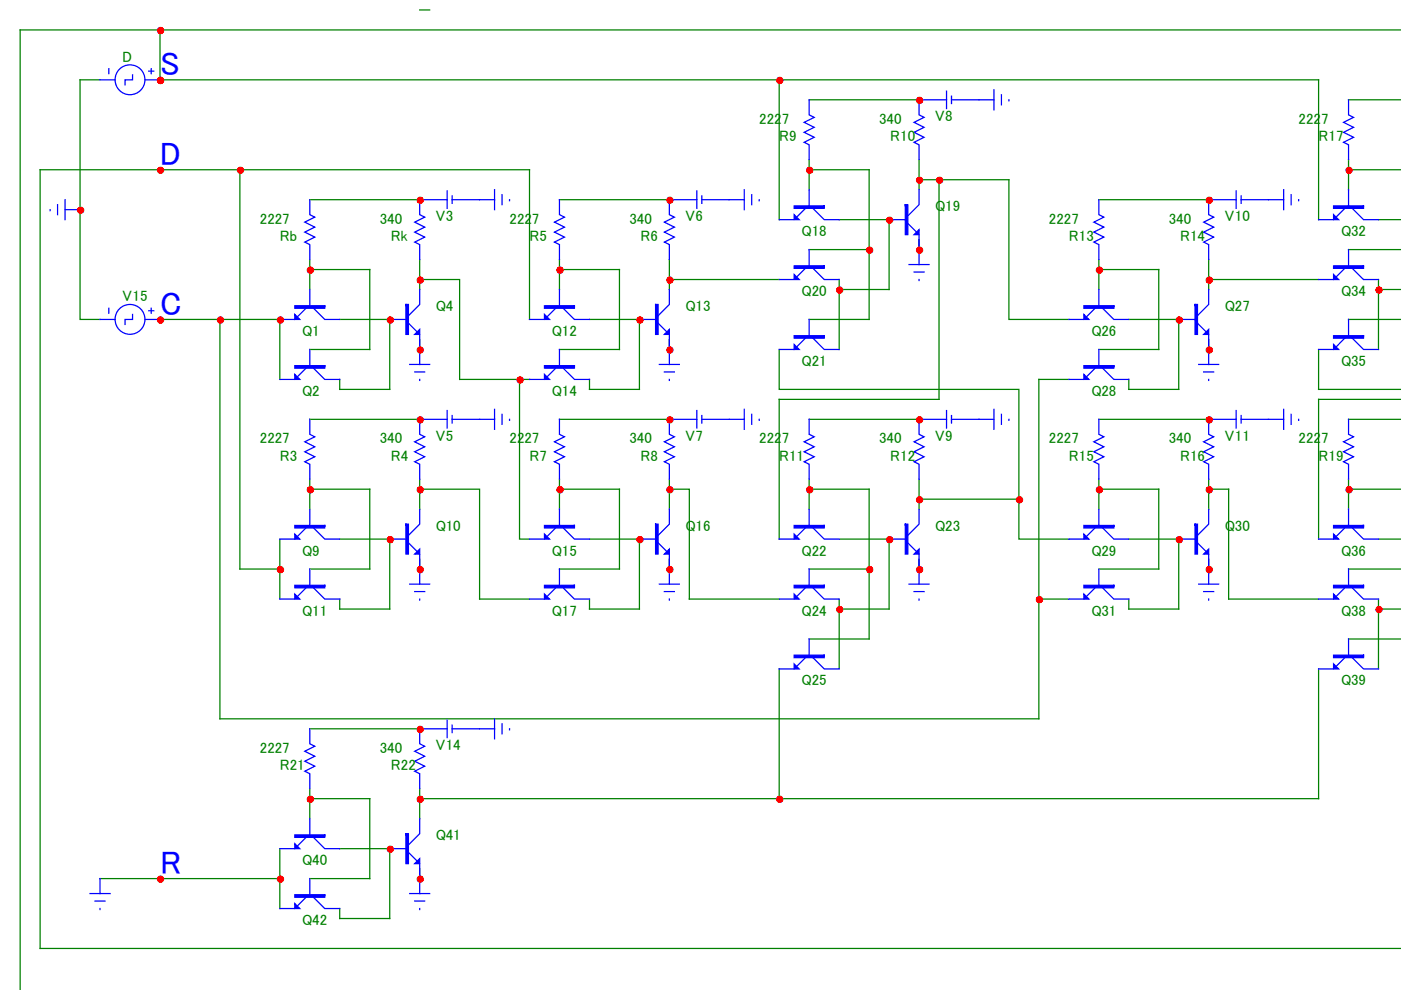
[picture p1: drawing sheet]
<svg xmlns="http://www.w3.org/2000/svg" width="297mm" height="210mm" viewBox="0 0 297 210" stroke-linecap="round" stroke-linejoin="round" font-family="sans-serif">
<g fill="none" stroke="#008000" stroke-width=".26">
<path d="M21.2 16.9h-4.2v50.9h4.2M33.9 6.3v10.6h245.7v29.7M89 2.1h2.1M165.2 16.9v29.7M297.1 6.3h-292.8v203.7M50.9 36h61.4v31.8M171.6 36h12.7v16.9M171.6 33.9v6.3M171.6 21.2h23.3M194.9 38.1h19v29.7h12.7M194.9 33.9v6.3M199.1 38.1v46.6h-33.9v29.6"/>
<path d="M285.9 36h11.2M285.9 21.2h11.2M285.9 33.9v6.3M65.7 55.1v6.3M65.7 57.2h12.7v16.9h-12.7M65.7 42.4h23.3M89 55.1v6.3M89 59.3h8.4v21.2h12.7v33.8h2.2M118.6 57.2h12.7v16.9h-12.7M118.6 42.4h23.3M118.6 55.1v6.3M141.9 55.1v6.3"/>
<path d="M141.9 59.3h23.3M171.6 52.9h12.7v14.9h-12.7M177.9 46.6h10.6v14.8h-10.6M177.9 59.3v14.8M194.9 50.8v2.1M233 57.2h12.7v16.9h-12.7M233 42.4h23.3M233 55.1v6.3M256.3 59.3h23.3M256.3 55.1v6.3M285.9 52.9h11.2M292.3 46.6h4.8"/>
<path d="M292.3 59.3v14.8M33.9 67.8h25.4v12.7M46.6 67.8v84.7h173.7v-72h6.3M72 67.8h10.6v14.8h-10.6v-2.1M89 72v2.1M125 67.8h10.6v14.8h-10.6v-2.1M141.9 72v2.1M165.2 74.1v8.5h50.8v23.3M239.3 67.8h10.6v14.8h-10.6v-2.1M256.3 72v2.1M279.6 74.1v8.5h17.5M285.9 67.8h11.2"/>
<path d="M292.3 61.4h4.8M65.7 88.9h23.3M110.1 80.5h2.2M118.6 88.9h23.3M171.6 88.9h23.3M233 88.9h23.3M285.9 88.9h11.2M297.1 84.7h-17.5v29.6M59.3 114.3v6.4M65.7 101.6v6.4M65.7 103.8h12.7v16.9h-12.7M72 114.3h10.6v14.9h-10.6v-2.1"/>
<path d="M89 101.6v6.4M89 118.6v2.1M89 103.8h12.7v23.3h10.6M118.6 103.8h12.7v16.9h-12.7M118.6 101.6v6.4M125 114.3h10.6v14.9h-10.6v-2.1M141.9 103.8h4.3v23.3h19M141.9 101.6v6.4M141.9 118.6v2.1M171.6 103.8h12.7v16.9M171.6 101.6v6.4M177.9 114.3h10.6v14.9h-10.6"/>
<path d="M194.9 101.6v4.3h21.1M194.9 105.9v2.1M194.9 118.6v2.1M216 105.9v8.4h10.6M233 103.8h12.7v16.9h-12.7M233 101.6v6.4M239.3 114.3h10.6v14.9h-10.6v-2.1M256.3 101.6v2.2h4.2v23.3h19.1M256.3 103.8v4.2M256.3 118.6v2.1M285.9 103.8h11.2M285.9 101.6v6.4"/>
<path d="M292.3 114.3h4.8M59.3 127.1v-6.4h-8.4v-84.7h-42.4v165.2h288.6M171.6 120.7h12.7v14.8h-12.7M177.9 127.1v14.8M220.3 127.1h6.3M285.9 120.7h11.2M285.9 135.5h11.2M292.3 129.2h4.8M292.3 127.1v14.8M65.7 154.6h23.3M165.2 141.9v27.5M279.6 141.9v27.5h-114.4"/>
<path d="M65.7 167.3v6.4M65.7 169.4h12.7v17h-12.7M89 167.3v2.1h76.2M89 169.4v4.3M21.2 186.4h38.1M59.3 180v12.7M72 180h10.6v14.8h-10.6v-2.1M89 184.2v2.2"/>
</g>
<g fill="none" stroke="#00f" stroke-width=".26">
<path d="M21.2 16.9h3.2M23.1 14.6v1M28.1 15.9v1h-1.6v1.1M30.8 16.9h3.1M31.5 15.1h1.1M32.1 14.6v1M200.7 19.3v3.7M210.7 19v4.3M171.6 21.2v3.2l1 .5-2.1 1.1 2.1 1-2.1 1.1 2.1 1-2.1 1.1 1.1 .5v3.2M200.7 21.2h-5.8v3.2l1 .5-2.1 1.1 2.1 1-2.1 1.1 2.1 1-2.1 1.1 1.1 .5v3.2M201.7 21.2h9M201.7 20.4v1.6"/>
<path d="M212.3 20.1v2.1M213.9 21.2h.1M285.9 21.2v3.2l1.1 .5-2.1 1.1 2.1 1-2.1 1.1 2.1 1-2.1 1.1 1 .5v3.2M10.6 44.5h.1M12.2 43.4v2.1M13.8 44.5h3.2M13.8 42.4v4.2M65.7 42.4v3.1l1 .6-2.1 1 2.1 1.1-2.1 1 2.1 1.1-2.1 1.1 1.1 .5v3.2M94.8 42.4h-5.8v3.1l1 .6-2.1 1 2.1 1.1-2.1 1 2.1 1.1-2.1 1.1 1.1 .5v3.2M94.8 40.5v3.7M95.9 42.4h9M95.9 41.6v1.5"/>
<path d="M104.9 40.2v4.3M106.4 41.3v2.1M108 42.4h.1M118.6 42.4v3.1l1.1 .6-2.1 1 2.1 1.1-2.1 1 2.1 1.1-2.1 1.1 1 .5v3.2M147.7 42.4h-5.8v3.1l1.1 .6-2.1 1 2.1 1.1-2.1 1 2.1 1.1-2.1 1.1 1 .5v3.2M147.7 40.5v3.7M148.8 42.4h9M148.8 41.6v1.5M157.8 40.2v4.3M159.4 41.3v2.1M161 42.4h.1M171 43.9l-2.6 2.7h-3.2"/>
<path d="M171 56.6l-2.6 2.7h-3.2M171.6 40.2v3.5M171.6 52.9v3.5M172.1 43.9l2.6 2.7h3.2M172.1 56.6l2.6 2.7h3.2M188.5 46.6h3.4M192.2 47.1l2.7 2.7v6.3M192.7 56.1h4.3M193.8 57.7h2.1M194.9 40.2v3.2l-2.7 2.7M194.9 59.3h.1M233 42.4v3.1l1 .6-2.1 1 2.1 1.1-2.1 1 2.1 1.1-2.1 1.1 1.1 .5v3.2"/>
<path d="M262.1 42.4h-5.8v3.1l1 .6-2.1 1 2.1 1.1-2.1 1 2.1 1.1-2.1 1.1 1.1 .5v3.2M262.1 40.5v3.7M263.1 42.4h9.1M263.1 41.6v1.5M272.2 40.2v4.3M273.7 41.3v2.1M275.3 42.4h.1M285.4 43.9l-2.7 2.7h-3.1M285.4 56.6l-2.7 2.7h-3.1M285.9 40.2v3.5M285.9 52.9v3.5M286.4 43.9l2.7 2.7h3.2"/>
<path d="M286.4 56.6l2.7 2.7h3.2M21.2 67.8h3.2M23.1 65.4v1M28.1 66.7v1.1h-1.6v1M30.8 67.8h3.1M31.5 65.9h1.1M32.1 65.4v1M65.1 65.1l-2.6 2.7h-3.2M65.1 77.8l-2.6 2.7h-3.2M65.7 61.4v3.5M65.7 74.1v3.5M66.2 65.1l2.7 2.7h3.1"/>
<path d="M66.2 77.8l2.7 2.7h3.1M82.6 67.8h3.5M86.3 68.3l2.7 2.6v6.4M86.9 77.3h4.2M87.9 78.9h2.1M89 61.4v3.2l-2.7 2.6M118.1 65.1l-2.7 2.7h-3.1M118.1 77.8l-2.7 2.7h-3.1M118.6 61.4v3.5M118.6 74.1v3.5M119.1 65.1l2.7 2.7h3.2M119.1 77.8l2.7 2.7h3.2"/>
<path d="M135.6 67.8h3.4M139.3 68.3l2.6 2.6v6.4M139.8 77.3h4.2M140.9 78.9h2.1M141.9 61.4v3.2l-2.6 2.6M171 71.5l-2.6 2.6h-3.2M171.6 67.8v3.4M172.1 71.5l2.6 2.6h3.2M232.4 65.1l-2.6 2.7h-3.2M232.4 77.8l-2.6 2.7h-3.2M233 61.4v3.5M233 74.1v3.5"/>
<path d="M233.5 65.1l2.7 2.7h3.1M233.5 77.8l2.7 2.7h3.1M249.9 67.8h3.5M253.6 68.3l2.7 2.6v6.4M254.1 77.3h4.3M255.2 78.9h2.1M256.3 61.4v3.2l-2.7 2.6M285.4 71.5l-2.7 2.6h-3.1M285.9 67.8v3.4M286.4 71.5l2.7 2.6h3.2M65.7 88.9v3.2l1 .5-2.1 1.1 2.1 1.1-2.1 1 2.1 1.1-2.1 1 1.1 .6v3.1M89 80.5h.1"/>
<path d="M94.8 88.9h-5.8v3.2l1 .5-2.1 1.1 2.1 1.1-2.1 1 2.1 1.1-2.1 1 1.1 .6v3.1M94.8 87.1v3.7M95.9 88.1v1.6M95.9 88.9h9M104.9 86.8v4.3M106.4 87.9v2.1M108 88.9h.1M118.6 88.9v3.2l1.1 .5-2.1 1.1 2.1 1.1-2.1 1 2.1 1.1-2.1 1 1 .6v3.1M141.9 80.5h.1M147.7 88.9h-5.8v3.2l1.1 .5-2.1 1.1 2.1 1.1-2.1 1 2.1 1.1-2.1 1 1 .6v3.1M147.7 87.1v3.7M148.8 88.9h9"/>
<path d="M148.8 88.1v1.6M157.8 86.8v4.3M159.4 87.9v2.1M161 88.9h.1M171.6 88.9v3.2l1 .5-2.1 1.1 2.1 1.1-2.1 1 2.1 1.1-2.1 1 1.1 .6v3.1M200.7 88.9h-5.8v3.2l1 .5-2.1 1.1 2.1 1.1-2.1 1 2.1 1.1-2.1 1 1.1 .6v3.1M200.7 87.1v3.7M201.7 88.9h9M201.7 88.1v1.6M210.7 86.8v4.3M212.3 87.9v2.1M213.9 88.9h.1"/>
<path d="M233 88.9v3.2l1 .5-2.1 1.1 2.1 1.1-2.1 1 2.1 1.1-2.1 1 1.1 .6v3.1M256.3 80.5h.1M262.1 88.9h-5.8v3.2l1 .5-2.1 1.1 2.1 1.1-2.1 1 2.1 1.1-2.1 1 1.1 .6v3.1M262.1 87.1v3.7M263.1 88.9h9.1M263.1 88.1v1.6M272.2 86.8v4.3M273.7 87.9v2.1M275.3 88.9h.1M285.9 88.9v3.2l1.1 .5-2.1 1.1 2.1 1.1-2.1 1 2.1 1.1-2.1 1 1 .6v3.1M65.1 111.7l-2.6 2.6h-3.2M65.7 108v3.4"/>
<path d="M66.2 111.7l2.7 2.6h3.1M82.6 114.3h3.5M86.3 114.9l2.7 2.6v6.4M89 108v3.2l-2.7 2.6M118.1 111.7l-2.7 2.6h-3.1M118.6 108v3.4M119.1 111.7l2.7 2.6h3.2M135.6 114.3h3.4M139.3 114.9l2.6 2.6v6.4M141.9 108v3.2l-2.6 2.6M171 111.7l-2.6 2.6h-3.2M171.6 108v3.4"/>
<path d="M172.1 111.7l2.6 2.6h3.2M188.5 114.3h3.4M192.2 114.9l2.7 2.6v6.4M194.9 108v3.2l-2.7 2.6M232.4 111.7l-2.6 2.6h-3.2M233 108v3.4M233.5 111.7l2.7 2.6h3.1M249.9 114.3h3.5M253.6 114.9l2.7 2.6v6.4M256.3 108v3.2l-2.7 2.6M285.4 111.7l-2.7 2.6h-3.1M285.9 108v3.4"/>
<path d="M286.4 111.7l2.7 2.6h3.2M65.1 124.4l-2.6 2.7h-3.2M65.7 120.7v3.4M66.2 124.4l2.7 2.7h3.1M86.9 123.9h4.2M87.9 125.5h2.1M89 127.1h.1M118.1 124.4l-2.7 2.7h-3.1M118.6 120.7v3.4M119.1 124.4l2.7 2.7h3.2M139.8 123.9h4.2M140.9 125.5h2.1"/>
<path d="M141.9 127.1h.1M171 124.4l-2.6 2.7h-3.2M171 139.2l-2.6 2.7h-3.2M171.6 120.7v3.4M171.6 135.5v3.5M172.1 124.4l2.6 2.7h3.2M172.1 139.2l2.6 2.7h3.2M192.7 123.9h4.3M193.8 125.5h2.1M194.9 127.1h.1M232.4 124.4l-2.6 2.7h-3.2M233 120.7v3.4"/>
<path d="M233.5 124.4l2.7 2.7h3.1M254.1 123.9h4.3M255.2 125.5h2.1M256.3 127.1h.1M285.4 124.4l-2.7 2.7h-3.1M285.4 139.2l-2.7 2.7h-3.1M285.9 120.7v3.4M285.9 135.5v3.5M286.4 124.4l2.7 2.7h3.2M286.4 139.2l2.7 2.7h3.2M65.7 154.6v3.2l1 .5-2.1 1 2.1 1.1-2.1 1.1 2.1 1-2.1 1.1 1.1 .5v3.2M94.8 154.6h-5.8v3.2l1 .5-2.1 1 2.1 1.1-2.1 1.1 2.1 1-2.1 1.1 1.1 .5v3.2"/>
<path d="M94.8 152.7v3.7M95.9 153.8v1.6M95.9 154.6h9M104.9 152.5v4.2M106.4 153.5v2.1M108 154.6h.1M65.1 177.4l-2.6 2.6h-3.2M65.7 173.7v3.4M66.2 177.4l2.7 2.6h3.1M89 173.7v3.1l-2.7 2.7M19.1 189.5h4.2M20.1 191.1h2.2"/>
<path d="M21.2 192.7h.1M21.2 186.4v3.1M65.1 190.1l-2.6 2.6h-3.2M65.7 186.4v3.4M66.2 190.1l2.7 2.6h3.1M82.6 180h3.5M86.3 180.5l2.7 2.7v6.3M86.9 189.5h4.2M87.9 191.1h2.1M89 192.7h.1"/>
<circle cx="27.6" cy="16.9" r="3.2"/>
<circle cx="27.6" cy="67.7" r="3.2"/>
</g>
<g fill="#00f" stroke="#00f" stroke-width=".26">
<path d="M62.5 64.9v.5h6.4v-.5z" fill-rule="evenodd"/>
<path d="M62.5 66.7l1.1 1.1h-1.1z" fill-rule="evenodd"/>
<path d="M86.1 64.6h.5v6.3h-.5z" fill-rule="evenodd"/>
<path d="M89 69.9v1h-1.1z" fill-rule="evenodd"/>
<path d="M62.5 77.6v.5h6.4v-.5z" fill-rule="evenodd"/>
<path d="M62.5 79.4l1.1 1.1h-1.1z" fill-rule="evenodd"/>
<path d="M62.5 111.4v.6h6.4v-.6z" fill-rule="evenodd"/>
<path d="M62.5 113.3l1.1 1h-1.1z" fill-rule="evenodd"/>
<path d="M86.1 111.2h.5v6.3h-.5z" fill-rule="evenodd"/>
<path d="M89 116.5v1h-1.1z" fill-rule="evenodd"/>
<path d="M62.5 124.1v.6h6.4v-.6z" fill-rule="evenodd"/>
<path d="M62.5 126l1.1 1.1h-1.1z" fill-rule="evenodd"/>
<path d="M115.4 64.9v.5h6.4v-.5z" fill-rule="evenodd"/>
<path d="M115.4 66.7l1.1 1.1h-1.1z" fill-rule="evenodd"/>
<path d="M139 64.6h.5v6.3h-.5z" fill-rule="evenodd"/>
<path d="M141.9 69.9v1h-1z" fill-rule="evenodd"/>
<path d="M115.4 77.6v.5h6.4v-.5z" fill-rule="evenodd"/>
<path d="M115.4 79.4l1.1 1.1h-1.1z" fill-rule="evenodd"/>
<path d="M115.4 111.4v.6h6.4v-.6z" fill-rule="evenodd"/>
<path d="M115.4 113.3l1.1 1h-1.1z" fill-rule="evenodd"/>
<path d="M139 111.2h.5v6.3h-.5z" fill-rule="evenodd"/>
<path d="M141.9 116.5v1h-1z" fill-rule="evenodd"/>
<path d="M115.4 124.1v.6h6.4v-.6z" fill-rule="evenodd"/>
<path d="M115.4 126l1.1 1.1h-1.1z" fill-rule="evenodd"/>
<path d="M168.4 43.7v.5h6.3v-.5z" fill-rule="evenodd"/>
<path d="M168.4 45.5l1 1.1h-1z" fill-rule="evenodd"/>
<path d="M191.9 43.4h.6v6.4h-.6z" fill-rule="evenodd"/>
<path d="M193.8 49.8l1.1-1.1v1.1z" fill-rule="evenodd"/>
<path d="M168.4 56.4v.5h6.3v-.5z" fill-rule="evenodd"/>
<path d="M168.4 58.2l1 1.1h-1z" fill-rule="evenodd"/>
<path d="M168.4 71.2v.5h6.3v-.5z" fill-rule="evenodd"/>
<path d="M168.4 73.1l1 1h-1z" fill-rule="evenodd"/>
<path d="M168.4 111.4v.6h6.3v-.6z" fill-rule="evenodd"/>
<path d="M168.4 113.3l1 1h-1z" fill-rule="evenodd"/>
<path d="M191.9 111.2h.6v6.3h-.6z" fill-rule="evenodd"/>
<path d="M194.9 116.5v1h-1.1z" fill-rule="evenodd"/>
<path d="M168.4 124.1v.6h6.3v-.6z" fill-rule="evenodd"/>
<path d="M168.4 126l1 1.1h-1z" fill-rule="evenodd"/>
<path d="M168.4 139v.5h6.3v-.5z" fill-rule="evenodd"/>
<path d="M168.4 140.8l1 1.1h-1z" fill-rule="evenodd"/>
<path d="M229.8 64.9v.5h6.4v-.5z" fill-rule="evenodd"/>
<path d="M229.8 66.7l1.1 1.1h-1.1z" fill-rule="evenodd"/>
<path d="M253.4 64.6h.5v6.3h-.5z" fill-rule="evenodd"/>
<path d="M256.3 69.9v1h-1.1z" fill-rule="evenodd"/>
<path d="M229.8 77.6v.5h6.4v-.5z" fill-rule="evenodd"/>
<path d="M229.8 79.4l1.1 1.1h-1.1z" fill-rule="evenodd"/>
<path d="M229.8 111.4v.6h6.4v-.6z" fill-rule="evenodd"/>
<path d="M229.8 113.3l1.1 1h-1.1z" fill-rule="evenodd"/>
<path d="M253.4 111.2h.5v6.3h-.5z" fill-rule="evenodd"/>
<path d="M256.3 116.5v1h-1.1z" fill-rule="evenodd"/>
<path d="M229.8 124.1v.6h6.4v-.6z" fill-rule="evenodd"/>
<path d="M229.8 126l1.1 1.1h-1.1z" fill-rule="evenodd"/>
<path d="M282.7 43.7v.5h6.4v-.5z" fill-rule="evenodd"/>
<path d="M282.7 45.5l1.1 1.1h-1.1z" fill-rule="evenodd"/>
<path d="M282.7 56.4v.5h6.4v-.5z" fill-rule="evenodd"/>
<path d="M282.7 58.2l1.1 1.1h-1.1z" fill-rule="evenodd"/>
<path d="M282.7 71.2v.5h6.4v-.5z" fill-rule="evenodd"/>
<path d="M282.7 73.1l1.1 1h-1.1z" fill-rule="evenodd"/>
<path d="M282.7 111.4v.6h6.4v-.6z" fill-rule="evenodd"/>
<path d="M282.7 113.3l1.1 1h-1.1z" fill-rule="evenodd"/>
<path d="M282.7 124.1v.6h6.4v-.6z" fill-rule="evenodd"/>
<path d="M282.7 126l1.1 1.1h-1.1z" fill-rule="evenodd"/>
<path d="M282.7 139v.5h6.4v-.5z" fill-rule="evenodd"/>
<path d="M282.7 140.8l1.1 1.1h-1.1z" fill-rule="evenodd"/>
<path d="M62.5 177.1v.5h6.4v-.5z" fill-rule="evenodd"/>
<path d="M62.5 178.9l1.1 1.1h-1.1z" fill-rule="evenodd"/>
<path d="M86.1 176.8h.5v6.4h-.5z" fill-rule="evenodd"/>
<path d="M89 182.1v1.1h-1.1z" fill-rule="evenodd"/>
<path d="M62.5 189.8v.5h6.4v-.5z" fill-rule="evenodd"/>
<path d="M62.5 191.6l1.1 1.1h-1.1z" fill-rule="evenodd"/>
</g>
<g fill="#f00" stroke="#f00" stroke-width=".26">
<circle cx="34" cy="6.5" r=".65"/>
<circle cx="34" cy="17.1" r=".65"/>
<circle cx="165.3" cy="17.1" r=".66"/>
<circle cx="195" cy="21.3" r=".65"/>
<circle cx="51" cy="36.1" r=".65"/>
<circle cx="171.7" cy="36.1" r=".65"/>
<circle cx="286" cy="36.1" r=".65"/>
<circle cx="195" cy="38.2" r=".65"/>
<circle cx="199.2" cy="38.2" r=".65"/>
<circle cx="89.1" cy="42.5" r=".65"/>
<circle cx="142" cy="42.5" r=".65"/>
<circle cx="256.4" cy="42.5" r=".65"/>
<circle cx="17.1" cy="44.6" r=".65"/>
<circle cx="188.6" cy="46.7" r=".65"/>
<circle cx="184.4" cy="53.1" r=".65"/>
<circle cx="195" cy="53.1" r=".65"/>
<circle cx="65.8" cy="57.3" r=".66"/>
<circle cx="118.7" cy="57.3" r=".66"/>
<circle cx="233.1" cy="57.3" r=".65"/>
<circle cx="89.1" cy="59.4" r=".65"/>
<circle cx="142" cy="59.4" r=".65"/>
<circle cx="256.4" cy="59.4" r=".66"/>
<circle cx="178" cy="61.5" r=".65"/>
<circle cx="292.4" cy="61.5" r=".65"/>
<circle cx="46.7" cy="67.9" r=".65"/>
<circle cx="59.5" cy="67.9" r=".66"/>
<circle cx="82.7" cy="67.9" r=".65"/>
<circle cx="135.7" cy="67.9" r=".65"/>
<circle cx="250" cy="67.9" r=".66"/>
<circle cx="89.1" cy="74.2" r=".65"/>
<circle cx="142" cy="74.2" r=".65"/>
<circle cx="256.4" cy="74.2" r=".65"/>
<circle cx="110.3" cy="80.6" r=".65"/>
<circle cx="89.1" cy="89.1" r=".65"/>
<circle cx="142" cy="89.1" r=".65"/>
<circle cx="195" cy="89.1" r=".65"/>
<circle cx="256.4" cy="89.1" r=".65"/>
<circle cx="65.8" cy="103.9" r=".66"/>
<circle cx="89.1" cy="103.9" r=".65"/>
<circle cx="118.7" cy="103.9" r=".66"/>
<circle cx="142" cy="103.9" r=".65"/>
<circle cx="171.7" cy="103.9" r=".66"/>
<circle cx="233.1" cy="103.9" r=".65"/>
<circle cx="256.4" cy="103.9" r=".66"/>
<circle cx="286" cy="103.9" r=".65"/>
<circle cx="195" cy="106" r=".65"/>
<circle cx="216.1" cy="106" r=".66"/>
<circle cx="82.7" cy="114.5" r=".65"/>
<circle cx="135.7" cy="114.5" r=".65"/>
<circle cx="188.6" cy="114.5" r=".65"/>
<circle cx="250" cy="114.5" r=".66"/>
<circle cx="59.5" cy="120.8" r=".66"/>
<circle cx="89.1" cy="120.8" r=".65"/>
<circle cx="142" cy="120.8" r=".65"/>
<circle cx="184.4" cy="120.8" r=".65"/>
<circle cx="195" cy="120.8" r=".65"/>
<circle cx="256.4" cy="120.8" r=".66"/>
<circle cx="220.4" cy="127.2" r=".65"/>
<circle cx="178" cy="129.3" r=".65"/>
<circle cx="292.4" cy="129.3" r=".65"/>
<circle cx="89.1" cy="154.7" r=".65"/>
<circle cx="65.8" cy="169.5" r=".66"/>
<circle cx="89.1" cy="169.5" r=".65"/>
<circle cx="165.3" cy="169.5" r=".66"/>
<circle cx="82.7" cy="180.1" r=".65"/>
<circle cx="59.5" cy="186.5" r=".65"/>
<circle cx="89.1" cy="186.5" r=".65"/>
<circle cx="34" cy="67.9" r=".65"/>
<circle cx="34" cy="36.1" r=".65"/>
<circle cx="34" cy="186.5" r=".65"/>
</g>
<g font-size="6.9" fill="#00f">
<text x="33.9" y="16">S</text>
<text x="33.9" y="35">D</text>
<text x="33.9" y="66.8">C</text>
<text x="33.9" y="185.4">R</text>
</g>
<g font-size="3.2" fill="#008000">
<text x="26" y="13.1">D</text>
<text x="161" y="26.3">2227</text>
<text x="165.2" y="30">R9</text>
<text x="186.4" y="26.3">340</text>
<text x="188.8" y="30">R10</text>
<text x="198.3" y="25.8">V8</text>
<text x="275.3" y="26.3">2227</text>
<text x="279.6" y="30">R17</text>
<text x="55.1" y="47.5">2227</text>
<text x="80.5" y="47.5">340</text>
<text x="92.4" y="46.9">V3</text>
<text x="108" y="47.5">2227</text>
<text x="133.5" y="47.5">340</text>
<text x="145.3" y="46.9">V6</text>
<text x="198.3" y="44.8">Q19</text>
<text x="222.4" y="47.5">2227</text>
<text x="247.8" y="47.5">340</text>
<text x="259.7" y="46.9">V10</text>
<text x="59.3" y="51.2">Rb</text>
<text x="82.9" y="51.2">Rk</text>
<text x="112.3" y="51.2">R5</text>
<text x="135.8" y="51.2">R6</text>
<text x="170" y="50.1">Q18</text>
<text x="226.6" y="51.2">R13</text>
<text x="250.2" y="51.2">R14</text>
<text x="284.3" y="50.1">Q32</text>
<text x="26" y="63.9">V15</text>
<text x="92.4" y="66">Q4</text>
<text x="145.3" y="66">Q13</text>
<text x="170" y="62.8">Q20</text>
<text x="259.7" y="66">Q27</text>
<text x="284.3" y="62.8">Q34</text>
<text x="64.1" y="71.3">Q1</text>
<text x="117" y="71.3">Q12</text>
<text x="231.4" y="71.3">Q26</text>
<text x="170" y="77.6">Q21</text>
<text x="284.3" y="77.6">Q35</text>
<text x="64.1" y="84">Q2</text>
<text x="117" y="84">Q14</text>
<text x="231.4" y="84">Q28</text>
<text x="55.1" y="94">2227</text>
<text x="80.5" y="94">340</text>
<text x="92.4" y="93.5">V5</text>
<text x="108" y="94">2227</text>
<text x="133.5" y="94">340</text>
<text x="145.3" y="93.5">V7</text>
<text x="161" y="94">2227</text>
<text x="186.4" y="94">340</text>
<text x="198.3" y="93.5">V9</text>
<text x="222.4" y="94">2227</text>
<text x="247.8" y="94">340</text>
<text x="259.7" y="93.5">V11</text>
<text x="275.3" y="94">2227</text>
<text x="59.3" y="97.7">R3</text>
<text x="82.9" y="97.7">R4</text>
<text x="112.3" y="97.7">R7</text>
<text x="135.8" y="97.7">R8</text>
<text x="165.2" y="97.7">R11</text>
<text x="188.8" y="97.7">R12</text>
<text x="226.6" y="97.7">R15</text>
<text x="250.2" y="97.7">R16</text>
<text x="279.6" y="97.7">R19</text>
<text x="92.4" y="112.6">Q10</text>
<text x="145.3" y="112.6">Q16</text>
<text x="198.3" y="112.6">Q23</text>
<text x="259.7" y="112.6">Q30</text>
<text x="64.1" y="117.9">Q9</text>
<text x="117" y="117.9">Q15</text>
<text x="170" y="117.9">Q22</text>
<text x="231.4" y="117.9">Q29</text>
<text x="284.3" y="117.9">Q36</text>
<text x="64.1" y="130.6">Q11</text>
<text x="117" y="130.6">Q17</text>
<text x="170" y="130.6">Q24</text>
<text x="231.4" y="130.6">Q31</text>
<text x="284.3" y="130.6">Q38</text>
<text x="170" y="145.4">Q25</text>
<text x="284.3" y="145.4">Q39</text>
<text x="55.1" y="159.7">2227</text>
<text x="80.5" y="159.7">340</text>
<text x="92.4" y="159.2">V14</text>
<text x="59.3" y="163.4">R21</text>
<text x="82.9" y="163.4">R22</text>
<text x="92.4" y="178.2">Q41</text>
<text x="64.1" y="183.5">Q40</text>
<text x="64.1" y="196.2">Q42</text>
</g>
</svg>
